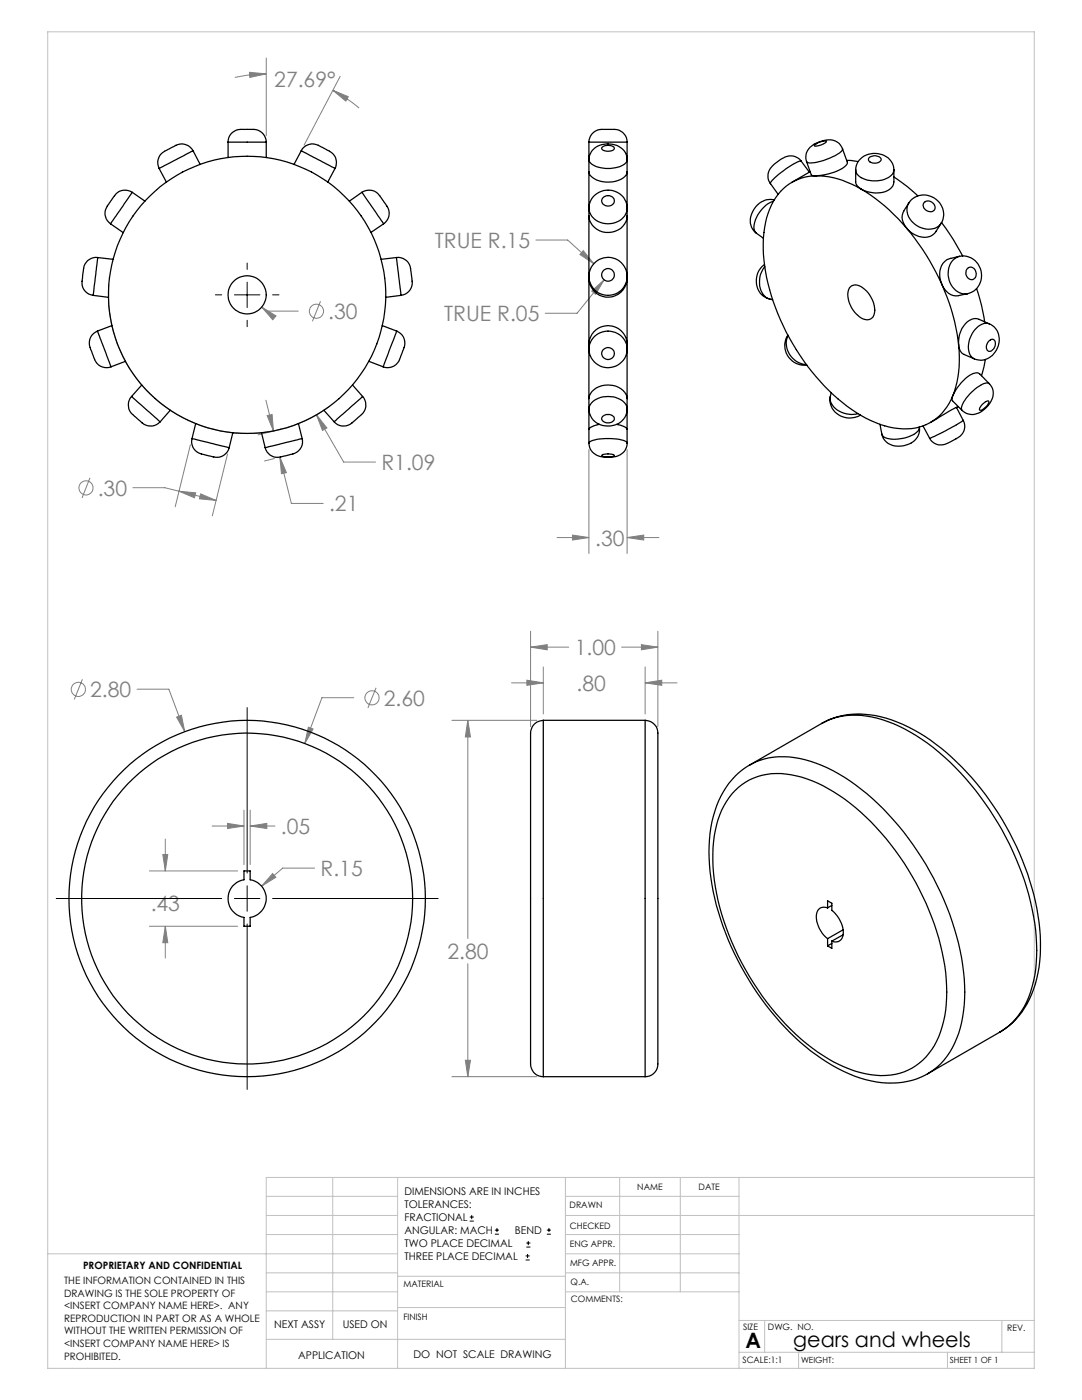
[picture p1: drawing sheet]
<svg xmlns="http://www.w3.org/2000/svg" width="216mm" height="279mm" viewBox="0 0 216 279" stroke-linecap="round" stroke-linejoin="round" font-family="sans-serif">
<g fill="none" stroke="#808080" stroke-width=".2">
<path d="M49.8 14.4l3.3 .3-3.3 .8zM53.1 14.7a27.9 27.9 0 0 0-6.3 .8M53.1 11.6v15.5M66.4 18l3.1 1.3-.5 .9zM66.4 18a31.8 31.8 0 0 1 5.2 3.6M67.9 15.2l-7.2 13.8M21.7 56.8a27.7 27.7 0 0 0 14.2 26.3 27.7 27.7 0 0 0 29.9-2M106.9 47.9h6.4l5.2 4.7M116.4 50l2.1 2.6-2.8-1.8zM118.1 58.1l2.4-2.3-1.6 2.9zM120.5 55.8l-5.4 6.7h-6.3M52.2 61.3l2.9 1.7-.7 .8z"/>
<path d="M52.2 61.3l1 .8h6.3M53.1 79.9l1.5 6.1M64 60.1l-1.7 4M18 95.4l-1.6 4M26.5 97.3h6.4l10.2 2.6M35.7 98l3.4 .4-.3 .9zM38 88.8l-3 12.3M40 98.6l3.1 1.3-3.3-.3zM45.4 90.6l-3 12.3M53.3 82.9l1-.2 .3 3.3zM54.7 86l-3.2 .8M54.8 91.5l-2 .5"/>
<path d="M55.8 91.2l1.3 3.1-.9 .2zM55.8 91.2l2.3 9.3h6.4M63.1 82.8l2.1 2.6-.9 .5zM63.1 82.8l5.5 9.4h6.3M117.5 89.7v20.8M125.1 89.7v20.8M111.2 107.3h6.3M114.2 106.8l3.3 .5-3.3 .5zM125.1 107.3h6.4M125.1 107.3l3.3-.5v1zM16.4 135.6l-1.6 4M27.3 137.5h6.4l3.2 8.5"/>
<path d="M70.6 139.2h-6.4l-3.4 9.2M75 137.3l-1.6 4M102.1 136.3h6.3M105.1 135.7l3.3 .6-3.3 .5zM105.9 129.2l3.3-.5v1zM105.9 126v19M105.9 129.2h7.6M108.4 133.1v9.4M124 129.2h7.3M128 128.7l3.3 .5-3.3 .5zM128.7 136.3l3.3-.6v1.1zM128.7 133.1v9.4"/>
<path d="M128.7 136.3h6.4M131.3 126v19M35.2 143.1l1-.4 .7 3.3zM61.5 145.1l1 .4-1.7 2.9zM90.2 143.8h16.9M93.3 143.8l.6 3.3h-1zM93.3 143.8v43.5M29.8 173.8h17.6M32.5 170.5h1l-.5 3.3zM33 167.5v6.3M42.3 164.9h6.4M45.4 164.3l3.3 .6-3.3 .4z"/>
<path d="M48.7 161.7v10.8M49.9 164.9l3.3-.6v1zM49.9 161.7v10.8M49.9 164.9h5M54.4 174.3l.6 .8-2.8 1.7zM62.8 173.2h-6.4l-4.2 3.6M29.8 184.9h17.6M33 184.9l.5 3.2h-1zM33 184.9v6.3M93.3 192.3v22.6M90.2 214.9h16.9M92.9 211.6h1l-.6 3.3z"/>
<circle cx="63.1" cy="62.1" r="1.42"/>
<circle cx="17.2" cy="97.4" r="1.4"/>
<circle cx="15.6" cy="137.6" r="1.41"/>
<circle cx="74.2" cy="139.3" r="1.42"/>
</g>
<g fill="none" stroke="#000" stroke-width=".2">
<path d="M43 58.8h1.2M46.8 58.8h5.1M49.3 52.5v1.3M49.3 56.3v5.1M54.4 58.8h1.3M49.3 63.9v1.3M49.3 141.2v33M11.2 179.3h33M46.8 179.3h5.1M49.3 176.8v5.1M54.4 179.3h33M49.3 184.4v33"/>
<path d="M93.7 243.7h.8M93.7 242.9h.8M94.1 242.5v.8M98.7 246.3h.9M98.7 245.5h.9M99.2 245.1v.8M104.9 251.5h.8M104.9 250.6h.8M105 248.9h.8M105 248.1h.8M105.3 250.3v.8M105.4 247.7v.8"/>
<path d="M109.1 246.3h.8M109.1 245.5h.8M109.5 245.1v.8"/>
</g>
<g fill="none" stroke="#c0c0c0" stroke-width=".2">
<path d="M9.5 6.4h196.9v266.7h-196.9zM53.1 238.8h26.2M66.4 235v32.3M79.3 235v38.1M112.8 235v38.1M112.8 238.8h34.7M123.6 235v22.8M135.7 235v22.8M147.5 235v38.1M206.4 235h-153.3v38.1M9.5 250.2h69.8M53.1 257.8h26.2"/>
<path d="M53.1 242.6h26.2M53.1 246.4h26.2M53.1 254h26.2M79.3 254.7h33.5M112.8 257.8h34.7M112.8 250.2h34.7M112.8 242.6h93.6M112.8 246.4h34.7M112.8 254h34.7M53.1 267.3h59.7M53.1 261.6h26.2M79.3 260.9h33.5"/>
<path d="M147.5 269.9h58.9M147.5 263.5h58.9M152.6 263.5v6.4M159.3 269.9v3.2M189.1 269.9v3.2M199.9 263.5v6.4"/>
</g>
<path d="M63.1 82.8l1.2 3.1 .9-.5zM55.8 91.2l1.3 3.1-.9 .2zM53.3 82.9l1-.2 .3 3.3zM40 98.6l3.1 1.3-3.3-.3zM35.7 98l3.4 .4-.3 .9zM52.2 61.3l2.2 2.5 .7-.8zM66.4 18l3.1 1.3-.5 .9zM49.8 14.4l3.3 .3-3.3 .8zM116.4 50l-.7 .8 2.8 1.8zM118.1 58.1l.8 .6 1.6-2.9zM114.2 106.8l3.3 .5-3.3 .5zM125.1 107.3l3.3-.5v1zM35.2 143.1l1.7 2.9-.7-3.3zM61.5 145.1l-.7 3.3 1.7-2.9zM54.4 174.3l-2.2 2.5 2.8-1.7zM32.5 170.5h1l-.5 3.3zM33 184.9l.5 3.2h-1zM45.4 164.3l3.3 .6-3.3 .4zM49.9 164.9l3.3-.6v1zM105.9 129.2l3.3-.5v1zM128 128.7l3.3 .5-3.3 .5zM105.1 135.7l3.3 .6-3.3 .5zM128.7 136.3l3.3-.6v1.1zM93.3 143.8l.6 3.3h-1zM92.9 211.6h1l-.6 3.3z" fill="#808080"/>
<g fill="none" stroke="#000" stroke-width=".25">
<path d="M26.4 38.4a2.82 2.82 0 0 0-4.1 1.5l-.6 .8a2.57 2.57 0 0 0 .3 4M26.4 38.4l-4.4 6.3M26.4 38.4l2.5 1.7M31.7 33.6l1.5 2.7M38.5 30.1a2.75 2.75 0 0 0-4.1-.7l-1.1 .6a2.61 2.61 0 0 0-1.6 3.6M38.5 30.1l-6.8 3.5M38.5 30.1l1.4 2.7M45.5 28.4a2.8 2.8 0 0 1 3.5-2.6h1.1a2.63 2.63 0 0 1 3 2.6M45.5 28.4h7.6M45.5 28.4v3M53.1 28.4v3M60.1 30.1a2.71 2.71 0 0 1 4.1-.7l1.1 .6a2.61 2.61 0 0 1 1.6 3.6"/>
<path d="M60.1 30.1l6.8 3.5M60.1 30.1l-1.4 2.7M66.9 33.6l-1.5 2.7M72.2 38.4a2.82 2.82 0 0 1 4.1 1.5l.6 .8a2.63 2.63 0 0 1-.3 4M72.2 38.4l4.4 6.3M72.2 38.4l-2.5 1.7M117.5 28.4a2.82 2.82 0 0 1 3.5-2.6h1.1a2.59 2.59 0 0 1 3 2.6M117.5 34.3a2.96 2.96 0 0 0 2.8 2 4.6 4.6 0 0 0 4.8-1.7v-.3M117.5 34.3v7.2M117.5 31.2h.1M117.5 31.2v.7M117.5 31.9a2.87 2.87 0 0 0 2.8 1.6 5.3 5.3 0 0 0 4.7-1.2l.1-.4"/>
<path d="M117.5 28.4h7.6M117.5 28.4v2.8M117.5 31.9v2.4M117.5 31.9a3.4 3.4 0 0 1 3.8-3.2 3.4 3.4 0 0 1 3.8 3.2M120.2 29.4a1.93 1.93 0 0 1 2.4 .1v.1a1.71 1.71 0 0 1-2.3 .4l-.2-.4zM120.3 39.4a1.27 1.27 0 0 1 1.5-.3 1.27 1.27 0 0 1 .8 1.2 1.28 1.28 0 0 1-1.5 .8 1.28 1.28 0 0 1-1-1.2zM125.1 31.2h.1M125.1 34.3v7.2M125.1 31.2v.7M125.1 28.4v2.8M125.1 31.9v2.4M153.7 36.7l1.6 2.1"/>
<path d="M154.5 39.9a4 4 0 0 0-4.7 3.4 3.1 3.1 0 0 0 1.1 3.2M159.9 32.2a2.95 2.95 0 0 0-4.4-.2l-.3 .2a3.1 3.1 0 0 0-1.6 4.3l.1 .2M159.9 32.2a1.89 1.89 0 0 0-1.6 .5 14 14 0 0 0-4.6 3.9v.1M159.9 32.2l1.6 2.2M160.9 32.2l1 2.7M161.7 34.3l-3.7 2.1M161.9 34.9l.2 .1 .7 .1M162.6 28.9l.8-.5a1.46 1.46 0 0 1 1.5-.1l-.9 .6a1.92 1.92 0 0 1-1.5 .2zM162.8 35.1a10 10 0 0 0-9.6 7.5 27.2 27.2 0 0 0 .7 16.4 44.1 44.1 0 0 0 17 23.4 17.1 17.1 0 0 0 11.7 3 10.1 10.1 0 0 0 7.5-6.5M162.8 35.1a17.2 17.2 0 0 1 9 2.6M168.1 29.7a2.94 2.94 0 0 0-3.9-1.6 4 4 0 0 0-3.4 3.2l.1 .9M168.1 29.7l1 2.6a1.35 1.35 0 0 1-1 1.3 12.6 12.6 0 0 1-5.3 1.5"/>
<path d="M168.1 29.7a1.44 1.44 0 0 1-1.2 1.2l-2.1 1a5.8 5.8 0 0 1-3.8 .4l-.1-.1M168.9 32l2.3 .2M170.7 33.9a3.7 3.7 0 0 1 4.9-3.1 3.3 3.3 0 0 1 2.8 3.1M170.7 33.9v2.4a1.56 1.56 0 0 0 1.1 1.4M170.7 33.9a2.79 2.79 0 0 0 2.9 2.1 4.5 4.5 0 0 0 4.6-1.5l.2-.6M171.8 37.7a34.9 34.9 0 0 1 9.1 7.9M173.5 31.4a1.64 1.64 0 0 1 2.3 .3 1.41 1.41 0 0 1-2.2 .6l-.3-.4zM178.4 33.9v2.4a2.77 2.77 0 0 1-3 2.2l-1.9-.2-1.7-.6M178.4 35.3l2.6 1.9 2.1 1.9M18.6 58.9l3 .4M19.5 51.4a2.7 2.7 0 0 0-2.9 2.9l-.2 1.3a2.58 2.58 0 0 0 2.2 3.3M19.5 51.4l-.9 7.5"/>
<path d="M19.5 51.4l3 .4M22 44.7l2.6 1.7M76.6 44.7l-2.6 1.7M79.1 51.4a2.7 2.7 0 0 1 2.9 2.9l.2 1.3a2.66 2.66 0 0 1-2.2 3.3M79.1 51.4l.9 7.5M79.1 51.4l-3 .4M80 58.9l-3 .4M117.5 55.5a3.8 3.8 0 0 0 3.8 3.8 3.8 3.8 0 0 0 3.8-3.8M117.5 55.5v13.2M117.5 43.1a3.9 3.9 0 0 0 3.6 3.3 3.9 3.9 0 0 0 4-2.7v-.6M117.5 43.1v12.4M117.5 41.5a3.8 3.8 0 0 0 5.3 2.9 3.2 3.2 0 0 0 2.3-2.9"/>
<path d="M117.5 41.5v1.6M117.5 41.5a3.8 3.8 0 0 1 3.8-3.5 3.8 3.8 0 0 1 3.8 3.5M125.1 43.1v11.1a3.9 3.9 0 0 1-1.8 4.2 3.9 3.9 0 0 1-4.7-.5 3.8 3.8 0 0 1 1.4-6.3 3.8 3.8 0 0 1 5.1 3.9M125.1 55.5v13.2M125.1 41.5v1.6M150.9 46.5l1.4 1.1M152.5 52.8a3.9 3.9 0 0 0-1.6 3.9 3.9 3.9 0 0 0 2.9 3.1M152.6 53.2a4.6 4.6 0 0 0 .2 6.1l1.4 .5M154.3 40.2a6.1 6.1 0 0 0-3.8 5.5l.4 .8M169.7 57.2a2.03 2.03 0 0 1 2.8 .5 4.9 4.9 0 0 1 1.7 5.6 1.98 1.98 0 0 1-3-.4 4.9 4.9 0 0 1-1.7-5.5zM180.3 42.2a2.46 2.46 0 0 0 .2 2.7l.4 .7M180.9 45.6a47.4 47.4 0 0 1 7.1 11.2"/>
<path d="M181.3 40.5a3.8 3.8 0 0 1 5.1-1 3.8 3.8 0 0 1 1.4 5.1M181.3 40.5a3.4 3.4 0 0 0 1.7 4.5 3.5 3.5 0 0 0 4.8-.5M181.3 40.5l-1 1.7M184.4 40.4a1.29 1.29 0 0 1 1.6 0 1.29 1.29 0 0 1 .4 1.6 1.34 1.34 0 0 1-1.6 0 1.34 1.34 0 0 1-.5-1.4zM187.8 44.5l-1 1.6a3.2 3.2 0 0 1-4.6 .6l-1.3-1.1M187.9 44.4l2.3 3.4 1.9 3.3M188 56.8a40.2 40.2 0 0 1 3.3 12M188 56.8a3.9 3.9 0 0 1 .9-5l2.6-.6a3.8 3.8 0 0 0-1.9 5.2 3.3 3.3 0 0 0 3.5 2.2M188 56.8a3.1 3.1 0 0 0 3.3 2.2l1.8-.4M191.5 51.2a3.8 3.8 0 0 1 4.3 2.9 3.8 3.8 0 0 1-2.7 4.5M193.1 53.6a1.14 1.14 0 0 1 1.3 0 1.14 1.14 0 0 1 .4 1.3 1.01 1.01 0 0 1-1.1 .9 1.01 1.01 0 0 1-.9-1v-.8zM194.9 57.6l1 3.4 .6 3.2"/>
<path d="M19.4 66.1a2.82 2.82 0 0 0-1.1 4.2l.4 1a2.65 2.65 0 0 0 3.5 1.9M19.4 66.1l2.8 7.1M22.3 65l-2.9 1.1M25 72.1l-2.8 1.1M26.2 79.1a2.78 2.78 0 0 0 1 4.3l.8 .7a2.64 2.64 0 0 0 4 .1M26.2 79.1l5.8 5.1M28.3 76.8l-2.1 2.3M70.3 76.8l2.1 2.3M72.4 79.1a2.78 2.78 0 0 1-1 4.3l-.8 .7a2.66 2.66 0 0 1-3.9 .1M72.4 79.1l-5.7 5.1M73.6 72.1l2.8 1.1M76.3 65l2.9 1.1"/>
<path d="M79.2 66.1a2.87 2.87 0 0 1 1.1 4.2l-.4 1a2.65 2.65 0 0 1-3.5 1.9M79.2 66.1l-2.8 7.1M117.5 68.7a3.8 3.8 0 0 1 3.8-3.7 3.8 3.8 0 0 1 3.8 3.7M117.5 79.6a3.5 3.5 0 0 1 3.8-2.8 3.5 3.5 0 0 1 3.8 2.8M117.5 68.7v10.9M117.5 79.6v2.1M118.6 67.1a3.8 3.8 0 0 1 4.9-.4 3.8 3.8 0 0 1 1.1 4.8 3.8 3.8 0 0 1-5.1 1.4 3.8 3.8 0 0 1-1.5-5zM125.1 69.6v10M125.1 68.7v.9M125.1 79.6v2.1M157.2 66.9a3.9 3.9 0 0 0 0 4.2 3.9 3.9 0 0 0 3.8 1.7M157.3 67a4.2 4.2 0 0 0 3.6 5.7"/>
<path d="M165.7 79.1a3.9 3.9 0 0 0 5.6 4l.4-.3M165.8 78.4a3 3 0 0 0 2.1 3.9l1.9 .4 1.4-.2M190.1 78.9l-.1 .6v.4l2 2M191.3 68.8a21.4 21.4 0 0 1-1.2 10.1M191.3 68.8v.4a1.94 1.94 0 0 0 1 1.5M192.3 70.7l2.1 .9M196.6 71.8l-.8 3.2M197.2 68.2a.73 .73 0 0 1 1-.5 .73 .73 0 0 1 .4 1 1.39 1.39 0 0 1-1.4 1.4 1.25 1.25 0 0 1 0-1.9zM197.4 76.6a3.2 3.2 0 0 1-.4 4.5 3.4 3.4 0 0 1-5 .8M197.4 76.6l-1.9-2a1.97 1.97 0 0 0-2.3 .5 10.7 10.7 0 0 0-3.1 3.8M197.4 76.6a1.98 1.98 0 0 0-2.1 .5 7.3 7.3 0 0 0-3.5 4.5l.2 .3M197.4 64.7a3.7 3.7 0 0 1 .9 5.9 3.3 3.3 0 0 1-3.9 1"/>
<path d="M197.4 64.7l-2-1a2.94 2.94 0 0 0-3.5 1.9l-.4 1.2-.2 2M197.4 64.7a2.78 2.78 0 0 0-3.1 1.4 4.5 4.5 0 0 0-.5 5l.6 .5M34 81.9l-2 2.3M38.3 87.5a2.84 2.84 0 0 0 2.8 3.3l1.1 .3a2.65 2.65 0 0 0 3.5-1.7M38.3 87.5l7.4 1.9M39.1 84.5l-.8 3M46.5 86.4l-.8 3M52.2 86.4l.7 3M59.5 84.5l.8 3M60.3 87.5a2.84 2.84 0 0 1-2.8 3.3l-1.1 .3a2.62 2.62 0 0 1-3.5-1.7M60.3 87.5l-7.4 1.9M64.6 81.9l2.1 2.3"/>
<path d="M117.5 81.7a3.9 3.9 0 0 0 2.8 3.3 3.9 3.9 0 0 0 4.1-1.4l.6-1 .1-.9M117.5 88.4a3.1 3.1 0 0 0 3.6 2.9 3.6 3.6 0 0 0 4-2.2v-.7M117.5 81.7v4M117.5 81.7a3.4 3.4 0 0 1 3.8-2.6 3.7 3.7 0 0 1 3.8 2.2v.4M117.5 88.4a3.4 3.4 0 0 1 2.8-.8l1-.1a6.2 6.2 0 0 1 3.8 .8v.1M117.5 85.7v2.7M119.6 84.7l-1.5 .5-.6 .5M120.1 90.8l.9-.2a1.9 1.9 0 0 1 1.6 .3l-.7 .3h-.6a1.02 1.02 0 0 1-1.2-.4zM120.2 83.2a1.56 1.56 0 0 1 2.4 .2 1.17 1.17 0 0 1-1.8 .9l-.7-.6zM123 84.7l1.7 .5 .4 .5M125.1 81.7v4M125.1 85.7v2.7"/>
<path d="M175.6 84.7l.4 1.9M176 86.6a1.73 1.73 0 0 0 1.8 1 6.7 6.7 0 0 0 5.5-1.8l.1-.6a3.5 3.5 0 0 1-3.4 3.8 3.3 3.3 0 0 1-4-2.4zM184.2 85l1.3 2.5M190.8 81.3l-5.1 3M190.9 81.3l1.3 2.6M191.2 81.1l-.4 .3M192.2 83.9a2.8 2.8 0 0 1-1.7 3.8 4.1 4.1 0 0 1-3.7 .9l-.9-.5-.4-.6M192.2 83.9l-3.9 2.2-2.8 1.4M195.9 80.9a1.67 1.67 0 0 1 1.4-.9 2.12 2.12 0 0 1-1.8 1.8v-.3zM108.4 143.8a2.82 2.82 0 0 0-2.5 3.3v64.1a3 3 0 0 0 2.1 3.6l.4 .1M108.4 143.8v71.1M108.4 143.8h20.3"/>
<path d="M128.7 143.8a2.75 2.75 0 0 1 2.6 3.3v64.5a2.71 2.71 0 0 1-2.6 3.3M128.7 143.8v71.1M146.7 157.8a12.4 12.4 0 0 1 12.2-3 32.8 32.8 0 0 1 15.9 10.3 54.2 54.2 0 0 1 13.9 29 24.2 24.2 0 0 1-2.3 14.6 12 12 0 0 1-13.6 5.6 31.7 31.7 0 0 1-16-9.8 53.3 53.3 0 0 1-14.4-30.2 23.1 23.1 0 0 1 2.6-14.4zM149.6 152.7a16.6 16.6 0 0 0-7.5 11.3 39.2 39.2 0 0 0 2.2 20.8 55.7 55.7 0 0 0 18.5 25.7 25.4 25.4 0 0 0 15.2 5.6 13.7 13.7 0 0 0 7.1-1.8M149.6 152.7a15.3 15.3 0 0 1 13.3-.4 40.7 40.7 0 0 1 16.4 12.5 56.8 56.8 0 0 1 13.1 30.5 24.6 24.6 0 0 1-2.9 14.7l-.6 .8a12.5 12.5 0 0 1-3.8 3.5M163.9 144.4a16.1 16.1 0 0 1 12.9-1.1 36.2 36.2 0 0 1 16.1 10.9 55.6 55.6 0 0 1 14.6 31.2 24.9 24.9 0 0 1-3.6 16.6l-1.9 2.2-2.5 1.8M163.9 144.4a14.4 14.4 0 0 1 11.1-1.1 36.2 36.2 0 0 1 16.6 10.9 57.8 57.8 0 0 1 15.1 31.5 26.4 26.4 0 0 1-2.3 15.2 12.9 12.9 0 0 1-4.9 5.1M163.9 144.4l-14.3 8.3M48.7 173.8h1.2v1.8a3.8 3.8 0 0 1 3.2 3.7 3.8 3.8 0 0 1-3.2 3.8v1.8h-1.2v-1.8a3.8 3.8 0 0 1-3.2-3.8 3.8 3.8 0 0 1 3.2-3.7zM165.1 181.2a1.6 1.6 0 0 0-1.6 .2 1.6 1.6 0 0 0-.6 1.6 5.9 5.9 0 0 0 2.2 4.3M165.1 181.2v-1.4l.9 .5v1.4a5.6 5.6 0 0 1 2.2 5.2 1.46 1.46 0 0 1-2.2 .9M165.1 187.3v1.5"/>
<path d="M166 187.8v1.5l-.9-.5M166 180.7l-.9 .5M166 188.3l-.9 .5M168.2 186.5l-2.2 1.3M168.2 185.6l-3.1 1.7M108.4 214.9h20.3M185.1 214.3h.1M199.5 206l-14.4 8.3"/>
<circle cx="49.3" cy="58.8" r="27.7"/>
<circle cx="49.3" cy="58.8" r="3.8"/>
<circle cx="121.3" cy="54.8" r="1.26"/>
<circle cx="121.3" cy="70.6" r="1.22"/>
<circle cx="49.3" cy="179.3" r="35.6"/>
<circle cx="49.3" cy="179.3" r="33"/>
</g>
<g font-size="4.2" fill="#808080">
<text x="54.7" y="17.4">27.69°</text>
<text x="86.8" y="49.5">TRUE R.15</text>
<text x="65.5" y="63.6">.30</text>
<text x="88.6" y="64.1">TRUE R.05</text>
<text x="76.1" y="93.8">R1.09</text>
<text x="19.5" y="98.9">.30</text>
<text x="65.7" y="102">.21</text>
<text x="118.8" y="108.9">.30</text>
<text x="114.7" y="130.8">1.00</text>
<text x="115" y="137.9">.80</text>
<text x="18" y="139.1">2.80</text>
<text x="76.6" y="140.8">2.60</text>
<text x="56" y="166.4">.05</text>
<text x="64" y="174.8">R.15</text>
<text x="30.1" y="181.9">.43</text>
<text x="89.3" y="191.4">2.80</text>
</g>
<g font-size="4.2">
<text x="148.8" y="269">A</text>
<text x="158.3" y="268.7">gears and wheels</text>
</g>
<g font-size="2.1">
<text x="80.7" y="238.5">DIMENSIONS ARE IN INCHES</text>
<text x="80.7" y="241.1">TOLERANCES:</text>
<text x="80.7" y="243.7">FRACTIONAL</text>
<text x="80.7" y="246.3">ANGULAR: MACH</text>
<text x="80.7" y="248.9">TWO PLACE DECIMAL</text>
<text x="80.7" y="251.4">THREE PLACE DECIMAL</text>
<text x="102.7" y="246.3">BEND</text>
<text x="54.7" y="265">NEXT ASSY</text>
<text x="68.4" y="265">USED ON</text>
<text x="59.5" y="271.2">APPLICATION</text>
<text x="82.5" y="270.9">DO NOT SCALE DRAWING</text>
</g>
<g font-size="2">
<text x="12.8" y="256.2">THE INFORMATION CONTAINED IN THIS</text>
<text x="16.6" y="253.2">PROPRIETARY AND CONFIDENTIAL</text>
<text x="12.8" y="258.8">DRAWING IS THE SOLE PROPERTY OF</text>
<text x="12.8" y="261.3">&lt;INSERT COMPANY NAME HERE&gt;. ANY</text>
<text x="12.8" y="263.8">REPRODUCTION IN PART OR AS A WHOLE</text>
<text x="12.8" y="266.3">WITHOUT THE WRITTEN PERMISSION OF</text>
<text x="12.8" y="268.8">&lt;INSERT COMPANY NAME HERE&gt; IS</text>
<text x="12.8" y="271.4">PROHIBITED.</text>
</g>
<g font-size="1.8">
<text x="127.2" y="237.4">NAME</text>
<text x="139.4" y="237.5">DATE</text>
<text x="113.7" y="241.2">DRAWN</text>
<text x="113.7" y="245.2">CHECKED</text>
<text x="113.7" y="248.8">ENG APPR.</text>
<text x="80.5" y="256.9">MATERIAL</text>
<text x="113.7" y="252.6">MFG APPR.</text>
<text x="113.8" y="256.4">Q.A.</text>
<text x="80.5" y="263.3">FINISH</text>
<text x="113.9" y="259.9">COMMENTS:</text>
<text x="148.3" y="265.4">SIZE</text>
<text x="153.2" y="265.5">DWG. NO.</text>
<text x="201" y="265.6">REV.</text>
<text x="148.2" y="272">SCALE:1:1</text>
</g>
<g font-size="1.7">
<text x="159.8" y="272.1">WEIGHT:</text>
<text x="189.5" y="272.1">SHEET 1 OF 1</text>
</g>
</svg>
